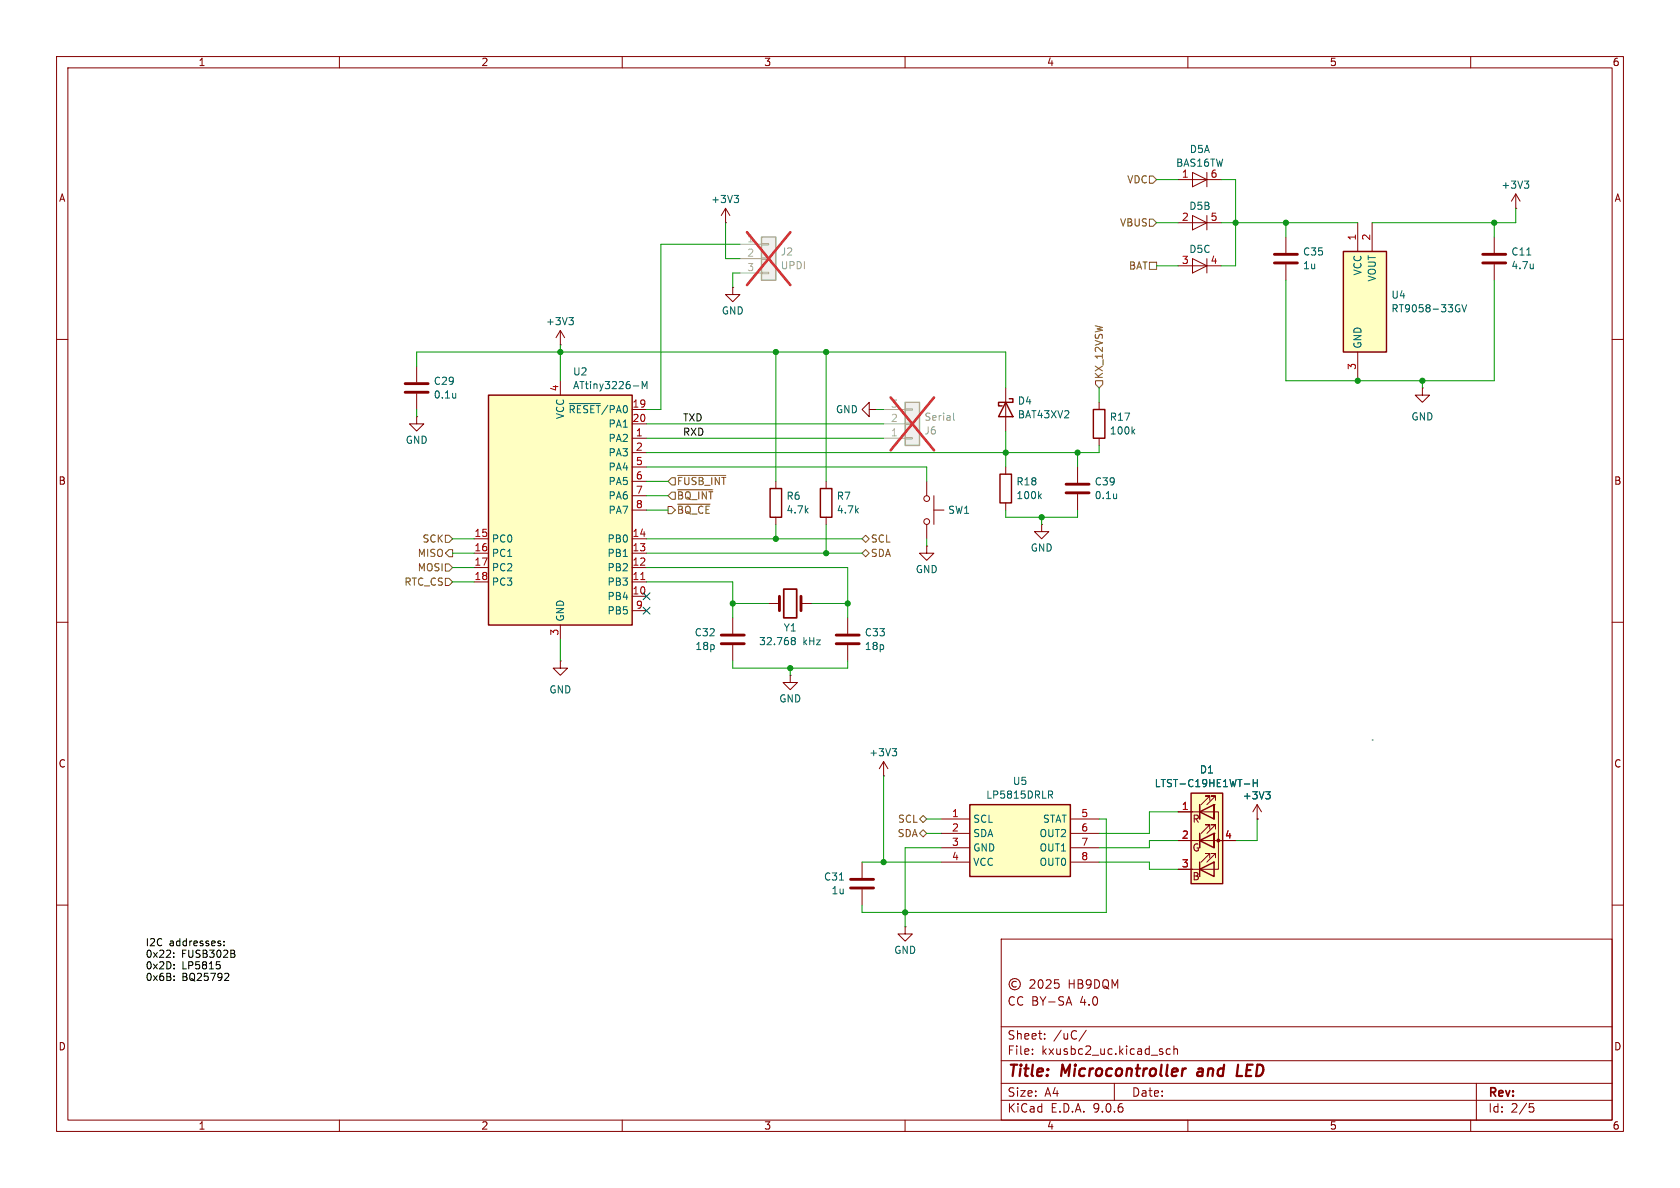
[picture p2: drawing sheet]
<svg xmlns="http://www.w3.org/2000/svg" width="297mm" height="210mm" viewBox="0 0 297 210" stroke-linecap="round" stroke-linejoin="round" font-family="sans-serif">
<g fill="none" stroke="#840000" stroke-width=".18">
<path d="M10 10h277v190h-277zM12 12h273v186h-273zM60 10v2M110 10v2M160 10v2M210 10v2M260 10v2M208.3 39.4h7.6M210.8 38.1l2.6 1.3-2.6 1.2zM213.4 38.1v2.5M227.3 41.9v2.8M227.3 46.7v2.8"/>
<path d="M10 60h2M177.8 68.6v7.6M285 60h2M137.2 85.1v1.3M137.2 91.4v1.3M146 85.1v1.3M146 91.4v1.3M10 110h2M99.1 116.8v1.3h1.2l-1.2 1.3-1.3-1.3h1.3M99.1 116.8h.1M285 110h2M222.2 144.8h.1"/>
<path d="M222.2 142.2l-.7 1.3M222.2 142.2l.8 1.3M222.2 142.2v2.6M10 160h2M177 166h108v32h-108zM179.7 173.6a.52 .52 0 0 0-.8 .4 .52 .52 0 0 0 .8 .4M182.1 173.3l.6-.1 .2 .1 .1 .3-1 1.1h1M183.7 173.3l.2-.1a.81 .81 0 0 1 .6 .6 .81 .81 0 0 1-.3 .8l-.2 .1a.81 .81 0 0 1-.3-1.4zM185 173.3l.5-.1 .2 .1 .1 .3-.9 1.1h.9M187.2 173.2h-.7l-.1 .7 .2-.1h.5l.1 .3v.5l-.2 .1-.6-.1M188.6 177.3h.7M189 176.2l.5 1.5"/>
<path d="M285 160h2M60 198v2M110 198v2M160 198v2M177 194.5h108M177 191.5h108M177 187.5h108M177 181.5h108M182.5 186.3v.1M182.5 185.5v.1M184.7 183.6v.1M184.7 182.8v.1"/>
<path d="M192 182.1l-1.3 2M197 191.5v3M205.5 186v.3M206.9 185.5l-.4-.1-.3 .3v.4l.1 .2h.6M207.5 185.5l.2-.1 .4 .1 .1 .9M207.5 184.9v1.5M210 198v2M260 198v2M261 191.5v6.5M270.4 195.1h.7M270.5 195.7h.4l.3 .3-.2 .5-.5 .1"/>
<circle cx="179.4" cy="174" r="1"/>
</g>
<path d="M209.7 188.9l-.5 .2M211.8 189.5l-.2 .4 .3 .3M218.9 188.2l-.3 2h1" fill="none" stroke="#840000" stroke-width=".4"/>
<path d="M225.3 45h4.1M225.3 46.5h4.1" fill="none" stroke="#840000" stroke-width=".51"/>
<path d="M177.8 71.1l1.3 2.6h-2.6zM178.4 70.5h.7v.6h-2.6v.7h.7M136.1 86.4h2.1v5h-2.1zM145 86.4h2.1v5h-2.1z" fill="none" stroke="#840000" stroke-width=".25"/>
<path d="M223.8 140h.7l-.4 .4M224.3 140.4l.2 .3v.3l-.2 .2" fill="none" stroke="#006464" stroke-width=".18"/>
<path d="M160 71.1h2.6v7.6h-2.6z" fill="#f0f0f0"/>
<path d="M160 71.1h2.6v7.6h-2.6z" fill="none" stroke="#a1a1a1" stroke-width=".25"/>
<path d="M156.2 77.5h3.8M156.2 74.9h3.8M156.2 72.4h3.8M160 77.3h1.3v.3h-1.3zM160 74.8h1.3v.3h-1.3zM160 72.3h1.3v.2h-1.3z" fill="none" stroke="#a1a1a1" stroke-width=".18"/>
<path d="M168.6 73v1.1l.2 .2" fill="none" stroke="#989898" stroke-width=".18"/>
<path d="M157.5 70.3l7.6 9.3M165.1 70.3l-7.6 9.3" fill="none" stroke="#e12e31" stroke-width=".46"/>
<g fill="none" stroke="#840000" stroke-width=".18">
<path d="M153.7 72.4v-1.3l-1.3 1.3 1.3 1.3v-1.3h1.2M154.9 72.4h.1M194.3 71.1v1.3M194.3 77.5v1.2M251.5 68.6v1.3h1.2l-1.2 1.2-1.3-1.2h1.3M251.5 68.6h.1M163.8 96.5v1.3h1.3l-1.3 1.3-1.2-1.3h1.2M163.8 96.5h.1M139.7 119.4v1.3h1.3l-1.3 1.2-1.3-1.2h1.3M139.7 119.4h.1M149.9 109.2v2.8M149.9 114v2.8"/>
<path d="M156.2 137.2h.1M156.2 134.6l-.8 1.3M156.2 134.6l.8 1.3M156.2 134.6v2.6M152.4 152.4v2.8M152.4 157.2v2.8M160 163.8v1.3h1.3l-1.3 1.3-1.3-1.3h1.3M160 163.8h.1"/>
</g>
<path d="M147.8 113.8h4.1M147.8 112.3h4.1M150.4 155.4h4M150.4 157h4" fill="none" stroke="#840000" stroke-width=".51"/>
<path d="M200.3 76.2l.3 .5M200.6 75.9l-.5 .5M157.7 132.3h.8l-.4 .5M158.3 132.8l.2 .3v.3l-.2 .2M148.4 155.6h.7" fill="none" stroke="#006464" stroke-width=".18"/>
<path d="M193.3 72.4h2v5.1h-2z" fill="none" stroke="#840000" stroke-width=".25"/>
<path d="M171.4 142.2h17.8v12.7h-17.8z" fill="#ffffc2"/>
<path d="M171.4 142.2h17.8v12.7h-17.8z" fill="none" stroke="#840000" stroke-width=".25"/>
<path d="M129.5 109.2v2.8M129.5 114v2.8M135.9 106.7h1.9M141.6 106.7h1.9M166.4 144.8h5M166.4 147.3h5M166.4 149.9h5M166.4 152.4h5M189.2 144.8h5.1M189.2 147.3h5.1M189.2 149.9h5.1M189.2 152.4h5.1" fill="none" stroke="#840000" stroke-width=".18"/>
<path d="M140 113.2h.1M140 112.8l.4-.1 .1 .1 .1 .2-.2 .2M140.1 113.2h.3M140.1 113.2l-.1 .1M140.4 113.2l.2 .3-.1 .3-.1 .2-.4-.1M185.4 139.8h.4l.3 .3-.1 .3-.6 .1M185.7 140.5l.4 .6" fill="none" stroke="#006464" stroke-width=".18"/>
<path d="M127.5 113.8h4.1M127.5 112.3h4.1M137.8 105.4v2.6M141.6 105.4v2.6" fill="none" stroke="#840000" stroke-width=".51"/>
<path d="M138.6 104.1h2.2v5.1h-2.2z" fill="none" stroke="#840000" stroke-width=".3"/>
<path d="M86.4 69.9h25.4v40.6h-25.4z" fill="#ffffc2"/>
<path d="M86.4 69.9h25.4v40.6h-25.4z" fill="none" stroke="#840000" stroke-width=".25"/>
<g fill="none" stroke="#840000" stroke-width=".18">
<path d="M73.7 73.7v1.2h1.2l-1.2 1.3-1.3-1.3h1.3M73.7 73.7h.1M73.7 64.8v2.8M73.7 69.6v2.8M99.1 67.3v2.6M111.8 72.4h2.5M111.8 74.9h2.5M111.8 77.5h2.5M83.8 95.3h2.6M83.8 97.8h2.6M111.8 95.3h2.5M111.8 97.8h2.5"/>
<path d="M111.8 80h2.5M111.8 82.6h2.5M111.8 85.1h2.5M111.8 87.6h2.5M111.8 90.2h2.5M83.8 100.3h2.6M83.8 102.9h2.6M99.1 110.5v2.5M111.8 100.3h2.5M111.8 102.9h2.5M111.8 105.4h2.5M111.8 108h2.5"/>
</g>
<path d="M80.6 69.5v.9M80.6 70.3h-.1M100.6 71.3h5.5M112 68.2h.9M113.5 68.7v-1.3l.5 .9 .4-.9v1.3" fill="none" stroke="#006464" stroke-width=".18"/>
<path d="M113.3 102.5h.7" fill="none" stroke="#a90000" stroke-width=".18"/>
<path d="M71.6 67.8h4.1M71.6 69.3h4.1" fill="none" stroke="#840000" stroke-width=".51"/>
<path d="M237.5 44.5h7.6v17.7h-7.6z" fill="#ffffc2"/>
<path d="M237.5 44.5h7.6v17.7h-7.6z" fill="none" stroke="#840000" stroke-width=".25"/>
<path d="M240 39.4v5.1M242.6 39.4v5.1M240 62.2v5.1" fill="none" stroke="#840000" stroke-width=".18"/>
<path d="M257.7 53.9h.3M257.8 54.6h.3v.4l-.3 .1M258.4 53.9l.5 1.2 .4-1.2" fill="none" stroke="#006464" stroke-width=".18"/>
<path d="M210.6 140.2h5.6v16h-5.6z" fill="#ffffc2"/>
<path d="M176.8 83.8h2v5.1h-2zM210.6 140.2h5.6v16h-5.6zM212.1 143.5l2.5-1.3v2.6zM212.1 148.6l2.5-1.3v2.6zM212.1 153.7l2.5-1.3v2.5zM212.1 142.2v2.6M212.1 147.3v2.6M212.1 152.4v2.5" fill="none" stroke="#840000" stroke-width=".25"/>
<g fill="none" stroke="#840000" stroke-width=".18">
<path d="M128.3 39.4h.1M128.3 36.8l-.8 1.3M128.3 36.8l.7 1.3M128.3 36.8v2.6M268 36.8h.1M268 34.3l-.8 1.3M268 34.3l.7 1.3M268 34.3v2.5M99.1 58.4l-.8 1.3M99.1 58.4l.7 1.3M99.1 58.4v2.6M129.5 50.8v1.3h1.3l-1.3 1.2-1.2-1.2h1.2"/>
<path d="M129.5 50.8h.1M208.3 47h7.6M210.8 45.7l2.6 1.3-2.6 1.3zM213.4 45.7v2.6M264.2 41.9v2.8M264.2 46.7v2.8M99.1 61h.1M163.8 85.1v2.5M163.8 92.7v2.6M165.1 90.2h1.8M165.1 87.6v5.1M177.8 82.6v1.2"/>
<path d="M177.8 88.9v1.3M184.1 92.7v1.3h1.3l-1.3 1.3-1.2-1.3h1.2M184.1 92.7h.1M190.5 82.6v2.7M190.5 87.4v2.8M208.3 143.5h7.1v10.2h-7.1M208.3 148.6h10.1M212.1 142.2v2.6M212.1 147.3v2.6M213.9 141.5v-.8h-.8h.8l-1.6 1.5M213.9 146.6v-.8h-.8h.8l-1.6 1.5M213.9 151.6v-.7h-.8h.8l-1.6 1.5"/>
<path d="M214.6 142.2h.1M214.6 142.2v2.6zM214.6 147.3h.1M214.6 147.3v2.6zM214.9 141.5v-.8h-.8h.8l-1.5 1.5M214.9 146.6v-.8h-.8h.8l-1.5 1.5M214.9 151.6v-.7h-.8h.8l-1.5 1.5"/>
<circle cx="163.8" cy="92.2" r=".51"/>
<circle cx="163.8" cy="88.1" r=".51"/>
</g>
<circle cx="215.4" cy="148.6" r=".25" fill="#840000" stroke="#840000" stroke-width=".18"/>
<g fill="none" stroke="#006464" stroke-width=".18">
<path d="M129.8 34.5h.8l-.5 .5M130.3 35l.3 .3v.3l-.3 .2M269.5 32h.8l-.5 .5M270 32.5l.3 .2v.3l-.3 .3M100.6 56.1h.8l-.5 .5M101.1 56.6l.3 .3v.3l-.3 .2M269.9 45.1h.7M271.1 46.7v.8M271.1 47.4l-.1 .1M183.7 87.7l.4 .5M184.1 87.3l-.5 .5M197.4 87.3v.9"/>
<path d="M197.4 88l-.1 .1M220 138.6h.9M221.6 137.8v1.3M221.6 138.4h.7M222.3 137.8v1.3"/>
</g>
<path d="M262.1 45h4.1M262.1 46.5h4.1M188.5 85.6h4M188.5 87.1h4" fill="none" stroke="#840000" stroke-width=".51"/>
<path d="M134.6 41.9h2.6v7.6h-2.6z" fill="#f0f0f0"/>
<path d="M134.6 41.9h2.6v7.6h-2.6z" fill="none" stroke="#a1a1a1" stroke-width=".25"/>
<path d="M130.8 43.2h3.8M130.8 45.7h3.8M130.8 48.3h3.8M134.6 43.1h1.3v.2h-1.3zM134.6 45.6h1.3v.2h-1.3zM134.6 48.1h1.3v.3h-1.3z" fill="none" stroke="#a1a1a1" stroke-width=".18"/>
<path d="M132.1 41.1l7.6 9.3M139.7 41.1l-7.6 9.3" fill="none" stroke="#e12e31" stroke-width=".46"/>
<path d="M208.3 31.8h7.6M210.8 30.5l2.6 1.3-2.6 1.2zM213.4 30.5v2.5M208.3 143.5h2.5M208.3 148.6h2.5M208.3 153.7h2.5M215.9 148.6h2.5M222.2 144.8h.1" fill="none" stroke="#840000" stroke-width=".18"/>
<g fill="none" stroke="#725600" stroke-width=".18">
<path d="M203.2 38.7h.6l.7 .7-.7 .6h-.6zM203.2 31.1h.6l.7 .7-.7 .6h-.6zM203.2 46.4h1.3v1.2h-1.3zM193.7 67.3h1.2v.6l-.6 .7-.6-.7zM78.7 99.7h.7l.6 .6-.6 .7h-.7zM78.7 94.6h.7l.6 .7-.6 .6h-.7zM79.4 97.2h.6v1.2h-.6l-.7-.6zM118.1 89.5h.6l.7 .7-.7 .6h-.6zM118.7 87h.7v1.3h-.7l-.6-.7zM118.7 84.5h.7v1.2h-.7l-.6-.6zM119.8 86.6h6.2M119.8 84h8.5"/>
<path d="M119.8 89.1h5.7M152.4 95.3l.6-.7 .7 .7-.7 .6zM152.4 97.8l.6-.6 .7 .6-.7 .6zM78.7 102.2h.7l.6 .7-.6 .6h-.7zM162.6 147.3l.6-.6 .6 .6-.6 .7zM162.6 144.8l.6-.7 .6 .7-.6 .6z"/>
</g>
<g fill="none" stroke="#009600" stroke-width=".18">
<path d="M128.3 39.4v6.3h2.5M204.5 39.4h3.8M204.5 31.8h3.8M215.9 39.4h24.1M215.9 31.8h2.5v15.2h-2.5M227.3 39.4v2.5M264.2 39.4v2.5M268 36.8v2.6h-25.4M130.8 43.2h-14v29.2h-2.5M130.8 48.3h-1.3v2.5M204.5 47h3.8M227.3 49.5v17.8h36.9v-17.8"/>
<path d="M73.7 64.8v-2.6h104.1v6.4M73.7 72.4v1.3M99.1 61v6.3M114.3 77.5h41.9M114.3 74.9h41.9M137.2 62.2v22.9M146 62.2v22.9M154.9 72.4h1.3M177.8 76.2v6.4M194.3 78.7v1.3h-80M194.3 68.6v2.5M251.5 67.3v1.3"/>
<path d="M80 95.3h3.8M80 97.8h3.8M114.3 82.6h49.5v2.5M114.3 95.3h38.1M114.3 97.8h38.1M114.3 90.2h3.8M114.3 87.6h3.8M114.3 85.1h3.8M137.2 92.7v2.6M146 92.7v5.1M163.8 95.3v1.2M177.8 90.2v1.2h12.7v-1.2"/>
<path d="M184.1 91.4v1.3M190.5 80v2.6M80 100.3h3.8M80 102.9h3.8M99.1 113v3.8M114.3 102.9h15.2v6.3M114.3 100.3h35.6v8.9M129.5 116.8v1.3h20.4v-1.3M129.5 106.7h6.4M139.7 118.1v1.3M143.5 106.7h6.4M156.2 137.2v15.2"/>
<path d="M152.4 152.4h14M163.8 144.8h2.6M163.8 147.3h2.6M166.4 149.9h-6.4v13.9M194.3 144.8h1.3v16.5h-43.2v-1.3M194.3 152.4h8.9v1.3h5.1M208.3 148.6h-5.1v1.3h-8.9M208.3 143.5h-5.1v3.8h-8.9M222.2 144.8v3.8h-3.8"/>
</g>
<path d="M113.7 107.3l1.2 1.3M113.7 104.8l1.2 1.2M114.9 107.3l-1.2 1.3M114.9 104.8l-1.2 1.2" fill="none" stroke="#000084" stroke-width=".18"/>
<path d="M30.7 169.1v.1M30.7 168.4v.2M30.8 171.2v.1M30.8 170.5v.1M30.8 172.5v.2M30.8 173.2v.1M38.7 170.5l.2 .2v.3l-.2 .3M39 166.8v.3M39.6 167.1v.1M39.6 166.4v.1M39.9 172.1h.4l.1 .3-.7 .9h.7M41.5 168.7v.4" fill="none" stroke="#000" stroke-width=".18"/>
<path d="M242.6 130.8h.1" fill="none" stroke="#0000c2" stroke-width=".18"/>
<path d="M220 138.6h.9M221.6 137.8v1.3M221.6 138.4h.7M222.3 137.8v1.3M223.8 140h.7l-.4 .4M224.3 140.4l.2 .3v.3l-.2 .2" fill="none" stroke="#006464" stroke-width=".18"/>
<g fill="#009600" stroke="#009600" stroke-width=".18">
<circle cx="139.7" cy="118.1" r=".46"/>
<circle cx="129.5" cy="106.7" r=".46"/>
<circle cx="251.5" cy="67.3" r=".46"/>
<circle cx="190.5" cy="80" r=".46"/>
<circle cx="218.4" cy="39.4" r=".46"/>
<circle cx="227.3" cy="39.4" r=".46"/>
<circle cx="264.2" cy="39.4" r=".46"/>
<circle cx="240" cy="67.3" r=".46"/>
<circle cx="177.8" cy="80" r=".46"/>
<circle cx="184.1" cy="91.4" r=".46"/>
<circle cx="99.1" cy="62.2" r=".46"/>
<circle cx="137.2" cy="62.2" r=".46"/>
<circle cx="149.9" cy="106.7" r=".46"/>
<circle cx="146" cy="97.8" r=".46"/>
<circle cx="137.2" cy="95.3" r=".46"/>
<circle cx="156.2" cy="152.4" r=".46"/>
<circle cx="160" cy="161.3" r=".46"/>
<circle cx="146" cy="62.2" r=".46"/>
</g>
<g font-size="2.8" fill="#840000">
<text x="178" y="190.9">Title:</text>
<text x="187.7" y="190.9">Microcontroller</text>
<text x="212.6" y="190.9">and</text>
<text x="220.3" y="190.9">LED</text>
</g>
<g font-size="2.1" fill="#840000">
<text x="178" y="178">CC BY-SA</text>
<text x="188.9" y="175">HB9DQM</text>
<text x="191" y="178">4.0</text>
<text x="178" y="184">Sheet:</text>
<text x="186.2" y="184">/uC/</text>
<text x="178" y="186.7">File:</text>
<text x="184.1" y="186.7">kxusbc2_uc.kicad_sch</text>
<text x="178" y="196.9">KiCad</text>
<text x="178" y="194.1">Size:</text>
<text x="184.7" y="194.1">A4</text>
<text x="185.7" y="196.9">E.D.A.</text>
<text x="193.3" y="196.9">9.0.6</text>
<text x="200" y="194.1">Date:</text>
<text x="263" y="194.3">Rev:</text>
<text x="263" y="196.9">Id:</text>
<text x="267.1" y="196.9">2/5</text>
</g>
<g font-size="1.8" fill="#840000">
<text x="35" y="11.9">1</text>
<text x="85" y="11.9">2</text>
<text x="135" y="11.9">3</text>
<text x="185" y="11.9">4</text>
<text x="235" y="11.9">5</text>
<text x="285" y="11.9">6</text>
<text x="10.3" y="35.9">A</text>
<text x="285.3" y="35.9">A</text>
<text x="10.3" y="85.9">B</text>
<text x="285.3" y="85.9">B</text>
<text x="10.3" y="135.9">C</text>
<text x="285.3" y="135.9">C</text>
<text x="210.7" y="145.6">R</text>
<text x="210.7" y="150.7">G</text>
<text x="210.7" y="155.8">B</text>
<text x="10.3" y="185.9">D</text>
<text x="285.3" y="185.9">D</text>
<text x="35" y="199.9">1</text>
<text x="85" y="199.9">2</text>
<text x="135" y="199.9">3</text>
<text x="185" y="199.9">4</text>
<text x="235" y="199.9">5</text>
<text x="285" y="199.9">6</text>
</g>
<g font-size="1.8" fill="#006464">
<text x="207.8" y="29.7">BAS16TW</text>
<text x="210.2" y="27.2">D5A</text>
<text x="265.3" y="33.6">+3V3</text>
<text x="125.6" y="36.1">+3V3</text>
<text x="210.2" y="37.3">D5B</text>
<text x="210.2" y="44.9">D5C</text>
<text x="230.3" y="47.8">1u</text>
<text x="230.3" y="45.4">C35</text>
<text x="267.1" y="45.4">C11</text>
<text x="267.1" y="47.8">4.7u</text>
<text x="240.9" y="48.8" transform="rotate(-90 240.9 48.8)">VCC</text>
<text x="243.4" y="49.9" transform="rotate(-90 243.4 49.9)">VOUT</text>
<text x="245.9" y="53">U4</text>
<text x="96.4" y="57.7">+3V3</text>
<text x="127.5" y="55.8">GND</text>
<text x="245.9" y="55.4">RT9058-33GV</text>
<text x="240.9" y="61.7" transform="rotate(-90 240.9 61.7)">GND</text>
<text x="76.6" y="68.2">C29</text>
<text x="76.6" y="70.7">0.1u</text>
<text x="101.2" y="69">ATtiny3226-M</text>
<text x="101.2" y="66.6">U2</text>
<text x="179.8" y="71.7">D4</text>
<text x="99.9" y="74.2" transform="rotate(-90 99.9 74.2)">VCC</text>
<text x="100.4" y="73.3">~{RESET}/PA0</text>
<text x="107.5" y="75.8">PA1</text>
<text x="147.7" y="73.3">GND</text>
<text x="179.8" y="74.1">BAT43XV2</text>
<text x="196.1" y="74.6">R17</text>
<text x="196.1" y="77">100k</text>
<text x="249.4" y="74.5">GND</text>
<text x="71.6" y="78.7">GND</text>
<text x="107.5" y="78.3">PA2</text>
<text x="107.5" y="80.9">PA3</text>
<text x="107.5" y="83.4">PA4</text>
<text x="107.5" y="86">PA5</text>
<text x="107.5" y="88.5">PA6</text>
<text x="138.9" y="88.6">R6</text>
<text x="147.8" y="88.6">R7</text>
<text x="179.6" y="86">R18</text>
<text x="179.6" y="88.4">100k</text>
<text x="193.4" y="86">C39</text>
<text x="193.4" y="88.4">0.1u</text>
<text x="107.5" y="91">PA7</text>
<text x="138.9" y="91">4.7k</text>
<text x="147.8" y="91">4.7k</text>
<text x="167.5" y="91">SW1</text>
<text x="86.9" y="96.1">PC0</text>
<text x="86.9" y="98.7">PC1</text>
<text x="86.9" y="101.2">PC2</text>
<text x="107.3" y="96.1">PB0</text>
<text x="107.3" y="98.7">PB1</text>
<text x="107.3" y="101.2">PB2</text>
<text x="161.8" y="101.5">GND</text>
<text x="182.1" y="97.7">GND</text>
<text x="86.9" y="103.7">PC3</text>
<text x="107.3" y="103.7">PB3</text>
<text x="107.3" y="106.3">PB4</text>
<text x="99.9" y="110" transform="rotate(-90 99.9 110)">GND</text>
<text x="107.3" y="108.8">PB5</text>
<text x="122.7" y="112.7">C32</text>
<text x="138.4" y="111.8">Y1</text>
<text x="152.8" y="112.7">C33</text>
<text x="122.8" y="115.1">18p</text>
<text x="134.1" y="114.3">32.768</text>
<text x="141.9" y="114.3">kHz</text>
<text x="152.8" y="115.1">18p</text>
<text x="97" y="122.8">GND</text>
<text x="137.7" y="124.4">GND</text>
<text x="153.6" y="133.9">+3V3</text>
<text x="212" y="136.9">D1</text>
<text x="174.3" y="141.4">LP5815DRLR</text>
<text x="179" y="139">U5</text>
<text x="204" y="139.4">LTST-C19HE1WT-H</text>
<text x="219.6" y="141.5">+3V3</text>
<text x="172" y="145.6">SCL</text>
<text x="172" y="148.2">SDA</text>
<text x="183.7" y="148.2">OUT2</text>
<text x="184.3" y="145.6">STAT</text>
<text x="145.6" y="155.9">C31</text>
<text x="172" y="150.7">GND</text>
<text x="172" y="153.3">VCC</text>
<text x="183.7" y="150.7">OUT1</text>
<text x="183.7" y="153.3">OUT0</text>
<text x="146.9" y="158.3">1u</text>
<text x="158" y="168.8">GND</text>
</g>
<g font-size="1.8" fill="#725600">
<text x="199.2" y="32.6">VDC</text>
<text x="197.9" y="40.2">VBUS</text>
<text x="199.5" y="47.9">BAT</text>
<text x="195.2" y="67.1" transform="rotate(-90 195.2 67.1)">KX_12VSW</text>
<text x="119.6" y="88.5">~{BQ_INT}</text>
<text x="119.6" y="86">~{FUSB_INT}</text>
<text x="119.6" y="91">~{BQ_CE}</text>
<text x="73.8" y="101.2">MOSI</text>
<text x="73.8" y="98.7">MISO</text>
<text x="74.6" y="96.1">SCK</text>
<text x="153.9" y="96.1">SCL</text>
<text x="153.9" y="98.7">SDA</text>
<text x="71.4" y="103.7">RTC_CS</text>
<text x="158.6" y="148.2">SDA</text>
<text x="158.7" y="145.6">SCL</text>
</g>
<g font-size="1.8" fill="#a90000">
<text x="208.8" y="31.5">1</text>
<text x="213.9" y="31.5">6</text>
<text x="208.8" y="39.1">2</text>
<text x="213.9" y="39.1">5</text>
<text x="208.8" y="46.7">3</text>
<text x="213.9" y="46.7">4</text>
<text x="239.8" y="42.6" transform="rotate(-90 239.8 42.6)">1</text>
<text x="242.3" y="42.6" transform="rotate(-90 242.3 42.6)">2</text>
<text x="239.8" y="65.5" transform="rotate(-90 239.8 65.5)">3</text>
<text x="98.8" y="69.3" transform="rotate(-90 98.8 69.3)">4</text>
<text x="111.7" y="72.1">19</text>
<text x="111.7" y="74.7">20</text>
<text x="112.3" y="77.2">1</text>
<text x="112.3" y="79.8">2</text>
<text x="112.3" y="82.3">5</text>
<text x="112.3" y="84.8">6</text>
<text x="112.3" y="87.4">7</text>
<text x="112.3" y="89.9">8</text>
<text x="83.8" y="95">15</text>
<text x="111.7" y="95">14</text>
<text x="83.8" y="97.5">16</text>
<text x="83.8" y="100.1">17</text>
<text x="111.7" y="97.5">13</text>
<text x="111.7" y="100.1">12</text>
<text x="83.8" y="102.6">18</text>
<text x="111.7" y="102.6">11</text>
<text x="111.7" y="105.2">10</text>
<text x="112.3" y="107.7">9</text>
<text x="98.8" y="112.5" transform="rotate(-90 98.8 112.5)">3</text>
<text x="208.8" y="143.3">1</text>
<text x="168.2" y="144.5">1</text>
<text x="168.2" y="147.1">2</text>
<text x="168.2" y="149.6">3</text>
<text x="191.1" y="144.5">5</text>
<text x="191.1" y="147.1">6</text>
<text x="191.1" y="149.6">7</text>
<text x="208.8" y="148.3">2</text>
<text x="216.5" y="148.3">4</text>
<text x="168.2" y="152.1">4</text>
<text x="191.1" y="152.1">8</text>
<text x="208.8" y="153.4">3</text>
</g>
<g font-size="1.8" fill="#aaa">
<text x="132" y="42.9">1</text>
<text x="132" y="45.5">2</text>
<text x="132" y="48">3</text>
<text x="157.4" y="77.2">1</text>
<text x="157.4" y="74.7">2</text>
<text x="157.4" y="72.1">3</text>
</g>
<g font-size="1.8" fill="#989898">
<text x="137.9" y="45.4">J2</text>
<text x="137.9" y="47.8">UPDI</text>
<text x="163.3" y="77">J6</text>
<text x="163.3" y="74.6">Serial</text>
</g>
<g font-size="1.8" fill="#0f0f0f">
<text x="120.6" y="77.1">RXD</text>
<text x="120.6" y="74.6">TXD</text>
</g>
<g font-size="1.8">
<text x="25.7" y="167.5">I2C</text>
<text x="29.9" y="167.5">addresses:</text>
<text x="25.7" y="169.5">0x22:</text>
<text x="25.7" y="171.6">0x2D:</text>
<text x="25.7" y="173.6">0x6B:</text>
<text x="32.1" y="169.5">FUSB302B</text>
<text x="32.1" y="171.6">LP5815</text>
<text x="32.1" y="173.6">BQ25792</text>
</g>
</svg>
